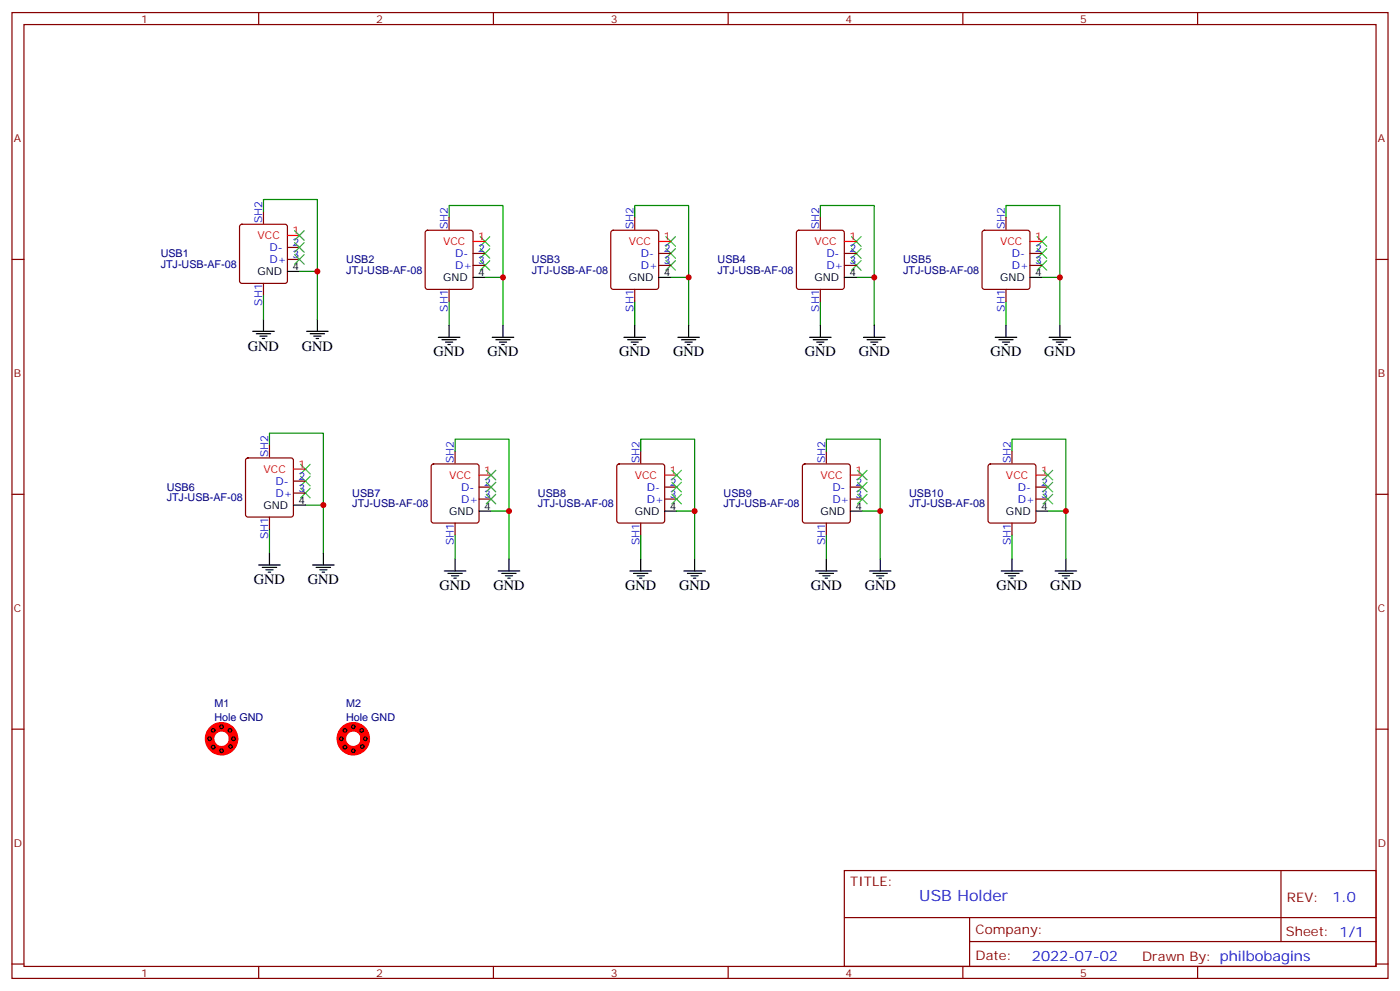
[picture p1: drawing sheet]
<svg xmlns="http://www.w3.org/2000/svg" width="412mm" height="292mm" viewBox="0 0 412 292" stroke-linecap="round" stroke-linejoin="round" font-family="sans-serif">
<g fill="none" stroke="#870000" stroke-width=".35">
<path d="M3.5 3.7h405.4v284.3h-405.4zM7.1 7.2h398.2v277.3h-398.2zM76.2 3.7v3.5M145.3 3.7v3.5M214.5 3.7v3.5M283.6 3.7v3.5M352.8 3.7v3.5M3.5 76.4h3.6M70.8 66.2l.5-.2h12.7l.5 .2 .2 .5v16l-.3 .5-.4 .2h-12.7l-.5-.2-.2-.5v-16zM77.6 62.3v3.5M84.7 76.4h3.5M84.7 72.8h3.5"/>
<path d="M405.3 76.4h3.6M77.6 83.4v3.6M3.5 145.5h3.6M405.3 145.5h3.6M3.5 214.7h3.6M405.3 214.7h3.6M248.7 256.3h156.6v28.2h-156.6zM377.3 256.3v20.9M248.7 270.1h156.5M285.6 277.2h119.6M285.6 270.1v14.2M3.5 283.8h3.6"/>
<path d="M76.2 284.5v3.5M145.3 284.5v3.5M214.5 284.5v3.5M283.6 284.5v3.5M352.8 284.5v3.5M405.3 283.8h3.6"/>
</g>
<path d="M84.7 69.3h3.5" fill="none" stroke="#f00" stroke-width=".35"/>
<path d="M84.7 79.9h3.5" fill="none" stroke="#000" stroke-width=".35"/>
<circle cx="65.3" cy="217.5" r="3.5" fill="#fff" stroke="#f00" stroke-width="2.8"/>
<g fill="none" stroke="#000" stroke-width=".35">
<path d="M74.4 97.5h6.4M75.5 98.2h4.2M76.6 99h2.1M77.3 99.7h.7M77.6 94v3.5M90.3 97.5h6.4M91.4 98.2h4.2M92.4 99h2.1M93.1 99.7h.7M93.5 94v3.5M129.1 99.3h6.4M132.3 95.8v3.5"/>
<path d="M139.3 81.7h3.6M145 99.3h6.3M148.2 95.8v3.5M183.8 99.3h6.3M187 95.8v3.5M194 81.7h3.6M199.7 99.3h6.3M202.8 95.8v3.5M238.5 99.3h6.3M241.7 95.8v3.5M248.7 81.7h3.5M254.4 99.3h6.3"/>
<path d="M257.5 95.8v3.5M293.2 99.3h6.3M296.3 95.8v3.5M303.4 81.7h3.5M309 99.3h6.4M312.2 95.8v3.5M130.2 100h4.2M131.2 100.7h2.1M131.9 101.4h.7M146 100h4.3M147.1 100.7h2.1M147.8 101.4h.7"/>
<path d="M184.9 100h4.2M185.9 100.7h2.1M186.6 101.4h.7M200.7 100h4.3M201.8 100.7h2.1M202.5 101.4h.7M239.5 100h4.3M240.6 100.7h2.1M241.3 101.4h.7M255.4 100h4.2M256.5 100.7h2.1M257.2 101.4h.7"/>
<path d="M294.2 100h4.2M295.3 100.7h2.1M296 101.4h.7M310.1 100h4.2M311.1 100.7h2.2M311.9 101.4h.7M86.4 148.7h3.6M141.1 150.5h3.5M195.8 150.5h3.5M250.5 150.5h3.5M305.2 150.5h3.5M76.2 166.3h6.3"/>
<path d="M77.3 167h4.2M78.3 167.7h2.1M79 168.5h.7M79.4 162.8v3.5M92.1 166.3h6.3M93.1 167h4.3M94.2 167.7h2.1M94.9 168.5h.7M95.2 162.8v3.5M130.9 168.1h6.3M131.9 168.8h4.3M133 169.5h2.1"/>
<path d="M133.7 170.2h.7M134.1 164.6v3.5M146.8 168.1h6.3M147.8 168.8h4.2M148.9 169.5h2.1M149.6 170.2h.7M149.9 164.6v3.5M185.6 168.1h6.3M186.6 168.8h4.3M187.7 169.5h2.1M188.4 170.2h.7M188.7 164.6v3.5"/>
<path d="M201.4 168.1h6.4M202.5 168.8h4.2M203.6 169.5h2.1M204.3 170.2h.7M204.6 164.6v3.5M240.2 168.1h6.4M241.3 168.8h4.2M242.4 169.5h2.1M243.1 170.2h.7M243.4 164.6v3.5M256.1 168.1h6.4M257.2 168.8h4.2"/>
<path d="M258.2 169.5h2.1M258.9 170.2h.7M259.3 164.6v3.5M294.9 168.1h6.4M296 168.8h4.2M297 169.5h2.2M297.7 170.2h.7M298.1 164.6v3.5M310.8 168.1h6.3M311.9 168.8h4.2M312.9 169.5h2.1M313.6 170.2h.7"/>
<path d="M314 164.6v3.5"/>
<circle cx="61.7" cy="217.5" r=".53"/>
<circle cx="62.8" cy="220" r=".53"/>
<circle cx="62.8" cy="215" r=".53"/>
<circle cx="65.3" cy="214" r=".53"/>
<circle cx="67.7" cy="215" r=".53"/>
<circle cx="67.9" cy="219.8" r=".53"/>
<circle cx="68.8" cy="217.5" r=".53"/>
<circle cx="65.3" cy="221" r=".53"/>
</g>
<g fill="none" stroke="#008700" stroke-width=".35">
<path d="M77.6 62.3v-3.6h15.9v35.3M88.2 79.9h5.3M132.3 64v-3.5h15.9v35.3M187 64v-3.5h15.8v35.3M241.7 64v-3.5h15.8v35.3M296.3 64v-3.5h15.9v35.3M77.6 87v7M132.3 88.7v7.1M142.9 81.7h5.3M187 88.7v7.1M197.6 81.7h5.2M241.7 88.7v7.1"/>
<path d="M252.2 81.7h5.3M296.3 88.7v7.1M306.9 81.7h5.3M79.4 131.1v-3.6h15.8v35.3M134.1 132.8v-3.5h15.8v35.3M188.7 132.8v-3.5h15.9v35.3M243.4 132.8v-3.5h15.9v35.3M298.1 132.8v-3.5h15.9v35.3M79.4 155.8v7M90 148.7h5.2M134.1 157.5v7.1M144.6 150.5h5.3"/>
<path d="M188.7 157.5v7.1M199.3 150.5h5.3M243.4 157.5v7.1M254 150.5h5.3M298.1 157.5v7.1M308.7 150.5h5.3"/>
</g>
<g fill="none" stroke="#3c3" stroke-width=".35">
<path d="M86.8 75l2.8 2.8M86.8 71.4l2.8 2.9M86.8 67.9l2.8 2.8M89.6 75l-2.8 2.8M89.6 71.4l-2.8 2.9M89.6 67.9l-2.8 2.8M141.5 69.7l2.8 2.8M141.5 73.2l2.8 2.8M141.5 76.7l2.8 2.9M144.3 69.7l-2.8 2.8M144.3 73.2l-2.8 2.8M144.3 76.7l-2.8 2.9"/>
<path d="M196.1 69.7l2.9 2.8M196.1 73.2l2.9 2.8M196.1 76.7l2.9 2.9M199 69.7l-2.9 2.8M199 73.2l-2.9 2.8M199 76.7l-2.9 2.9M250.8 69.7l2.8 2.8M250.8 73.2l2.8 2.8M250.8 76.7l2.8 2.9M253.6 69.7l-2.8 2.8M253.6 73.2l-2.8 2.8M253.6 76.7l-2.8 2.9"/>
<path d="M305.5 69.7l2.8 2.8M305.5 73.2l2.8 2.8M305.5 76.7l2.8 2.9M308.3 69.7l-2.8 2.8M308.3 73.2l-2.8 2.8M308.3 76.7l-2.8 2.9M88.5 136.7l2.9 2.8M91.4 136.7l-2.9 2.8M143.2 138.5l2.8 2.8M146 138.5l-2.8 2.8M197.9 138.5l2.8 2.8M200.7 138.5l-2.8 2.8"/>
<path d="M252.6 138.5l2.8 2.8M255.4 138.5l-2.8 2.8M307.3 138.5l2.8 2.8M310.1 138.5l-2.8 2.8M88.5 140.2l2.9 2.9M88.5 143.8l2.9 2.8M91.4 140.2l-2.9 2.9M91.4 143.8l-2.9 2.8M143.2 145.5l2.8 2.8M143.2 142l2.8 2.8M146 145.5l-2.8 2.8M146 142l-2.8 2.8"/>
<path d="M197.9 145.5l2.8 2.8M197.9 142l2.8 2.8M200.7 145.5l-2.8 2.8M200.7 142l-2.8 2.8M252.6 145.5l2.8 2.8M252.6 142l2.8 2.8M255.4 145.5l-2.8 2.8M255.4 142l-2.8 2.8M307.3 145.5l2.8 2.8M307.3 142l2.8 2.8M310.1 145.5l-2.8 2.8M310.1 142l-2.8 2.8"/>
</g>
<g fill="none" stroke="#870000" stroke-width=".35">
<path d="M125.5 68l.4-.2h12.7l.5 .2 .2 .5v16l-.2 .5-.5 .2h-12.7l-.5-.2-.2-.5v-16zM132.3 64v3.6M139.3 74.6h3.6M139.3 78.1h3.6M180.2 68l.4-.2h12.7l.5 .2 .2 .5v16l-.2 .5-.5 .2h-12.7l-.5-.2-.2-.5v-16zM187 64v3.6M194 74.6h3.6M194 78.1h3.6M234.8 68l.5-.2h12.7l.5 .2 .2 .5v16l-.2 .5-.5 .2h-12.7l-.5-.2-.2-.5v-16zM241.7 64v3.6M248.7 74.6h3.5M248.7 78.1h3.5"/>
<path d="M289.5 68l.5-.2h12.7l.5 .2 .2 .5v16l-.2 .5-.5 .2h-12.7l-.5-.2-.2-.5v-16zM296.3 64v3.6M303.4 74.6h3.5M303.4 78.1h3.5M132.3 85.2v3.5M187 85.2v3.5M241.7 85.2v3.5M296.3 85.2v3.5M72.6 135l.4-.2h12.7l.5 .2 .2 .5v16l-.2 .5-.5 .2h-12.7l-.5-.2-.2-.5v-16zM79.4 131.1v3.5M127.2 136.8l.5-.2h12.7l.5 .2 .2 .5v16l-.2 .5-.5 .2h-12.7l-.5-.2-.2-.5v-16zM134.1 132.8v3.5"/>
<path d="M181.9 136.8l.5-.2h12.7l.5 .2 .2 .5v16l-.2 .5-.5 .2h-12.7l-.5-.2-.2-.5v-16zM188.7 132.8v3.5M236.6 136.8l.5-.2h12.7l.5 .2 .2 .5v16l-.3 .5-.4 .2h-12.7l-.5-.2-.2-.5v-16zM243.4 132.8v3.5M291.3 136.8l.4-.2h12.7l.5 .2 .3 .5v16l-.3 .5-.5 .2h-12.7l-.4-.2-.3-.5v-16zM298.1 132.8v3.5M79.4 152.2v3.6M86.4 141.6h3.6M86.4 145.2h3.6M134.1 154v3.5M141.1 143.4h3.5M141.1 146.9h3.5"/>
<path d="M188.7 154v3.5M195.8 143.4h3.5M195.8 146.9h3.5M243.4 154v3.5M250.5 143.4h3.5M250.5 146.9h3.5M298.1 154v3.5M305.2 143.4h3.5M305.2 146.9h3.5"/>
</g>
<path d="M139.3 71.1h3.6M194 71.1h3.6M248.7 71.1h3.5M303.4 71.1h3.5M86.4 138.1h3.6M141.1 139.9h3.5M195.8 139.9h3.5M250.5 139.9h3.5M305.2 139.9h3.5" fill="none" stroke="#f00" stroke-width=".35"/>
<circle cx="104.1" cy="217.5" r="3.5" fill="#fff" stroke="#f00" stroke-width="2.8"/>
<g fill="none" stroke="#000" stroke-width=".35">
<circle cx="100.5" cy="217.5" r=".53"/>
<circle cx="101.6" cy="215" r=".53"/>
<circle cx="101.6" cy="220" r=".53"/>
<circle cx="104.1" cy="214" r=".53"/>
<circle cx="106.5" cy="215" r=".53"/>
<circle cx="106.7" cy="219.8" r=".53"/>
<circle cx="107.6" cy="217.5" r=".53"/>
<circle cx="104.1" cy="221" r=".53"/>
</g>
<g fill="#c00">
<circle cx="93.5" cy="79.9" r=".88"/>
<circle cx="148.2" cy="81.7" r=".88"/>
<circle cx="202.8" cy="81.7" r=".88"/>
<circle cx="257.5" cy="81.7" r=".88"/>
<circle cx="312.2" cy="81.7" r=".88"/>
<circle cx="314" cy="150.5" r=".88"/>
<circle cx="259.3" cy="150.5" r=".88"/>
<circle cx="204.6" cy="150.5" r=".88"/>
<circle cx="149.9" cy="150.5" r=".88"/>
<circle cx="95.3" cy="148.7" r=".88"/>
</g>
<text font-size="4.6" fill="#00f" x="270.8" y="265.3">USB Holder</text>
<g font-size="4.2">
<text x="73" y="103.2">GND</text>
<text x="88.9" y="103.2">GND</text>
<text x="127.7" y="105">GND</text>
<text x="143.6" y="105">GND</text>
<text x="182.4" y="105">GND</text>
<text x="198.3" y="105">GND</text>
<text x="237.1" y="105">GND</text>
<text x="252.9" y="105">GND</text>
<text x="291.7" y="105">GND</text>
<text x="307.6" y="105">GND</text>
<text x="74.8" y="172">GND</text>
<text x="90.7" y="172">GND</text>
<text x="129.5" y="173.7">GND</text>
<text x="145.3" y="173.7">GND</text>
<text x="184.1" y="173.7">GND</text>
<text x="200" y="173.7">GND</text>
<text x="238.8" y="173.7">GND</text>
<text x="254.7" y="173.7">GND</text>
<text x="293.5" y="173.7">GND</text>
<text x="309.4" y="173.7">GND</text>
</g>
<g font-size="4.2" fill="#00f">
<text x="392.5" y="265.6">1.0</text>
<text x="304" y="282.9">2022-07-02</text>
</g>
<g font-size="3.9" fill="#800">
<text x="250.5" y="260.9">TITLE:</text>
<text x="379.1" y="265.6">REV:</text>
<text x="287.4" y="275.1">Company:</text>
<text x="378.7" y="275.7">Sheet: 1/1</text>
<text x="287.4" y="282.8">Date:</text>
<text x="336.4" y="282.8">Draw</text>
<text x="346.6" y="282.8">n By: philbobagins</text>
</g>
<g font-size="3.2" fill="#800">
<text x="41.6" y="6.7">1</text>
<text x="110.8" y="6.7">2</text>
<text x="179.9" y="6.7">3</text>
<text x="249.1" y="6.7">4</text>
<text x="318.2" y="6.7">5</text>
<text x="4.1" y="41.8">A</text>
<text x="405.9" y="41.8">A</text>
<text x="4.1" y="110.9">B</text>
<text x="405.9" y="110.9">B</text>
<text x="4.1" y="180.1">C</text>
<text x="405.9" y="180.1">C</text>
<text x="4.1" y="249.2">D</text>
<text x="405.9" y="249.2">D</text>
<text x="41.6" y="287.5">1</text>
<text x="110.8" y="287.5">2</text>
<text x="179.9" y="287.5">3</text>
<text x="249.1" y="287.5">4</text>
<text x="318.2" y="287.5">5</text>
</g>
<g font-size="3.2" fill="#00f">
<text x="77.3" y="65.8" transform="rotate(-90 77.3 65.8)">SH2</text>
<text x="131.9" y="67.6" transform="rotate(-90 131.9 67.6)">SH2</text>
<text x="186.6" y="67.6" transform="rotate(-90 186.6 67.6)">SH2</text>
<text x="241.3" y="67.6" transform="rotate(-90 241.3 67.6)">SH2</text>
<text x="296" y="67.6" transform="rotate(-90 296 67.6)">SH2</text>
<text x="79.4" y="73.9">D-</text>
<text x="79.4" y="77.4">D+</text>
<text x="86.2" y="72.5">2</text>
<text x="86.2" y="76">3</text>
<text x="134.1" y="75.7">D-</text>
<text x="140.9" y="74.3">2</text>
<text x="140.9" y="77.8">3</text>
<text x="188.7" y="75.7">D-</text>
<text x="195.5" y="74.3">2</text>
<text x="195.5" y="77.8">3</text>
<text x="243.4" y="75.7">D-</text>
<text x="250.2" y="74.3">2</text>
<text x="250.2" y="77.8">3</text>
<text x="298.1" y="75.7">D-</text>
<text x="304.9" y="74.3">2</text>
<text x="304.9" y="77.8">3</text>
<text x="134.1" y="79.2">D+</text>
<text x="188.7" y="79.2">D+</text>
<text x="243.4" y="79.2">D+</text>
<text x="298.1" y="79.2">D+</text>
<text x="77.3" y="90" transform="rotate(-90 77.3 90)">SH1</text>
<text x="131.9" y="91.8" transform="rotate(-90 131.9 91.8)">SH1</text>
<text x="186.6" y="91.8" transform="rotate(-90 186.6 91.8)">SH1</text>
<text x="241.3" y="91.8" transform="rotate(-90 241.3 91.8)">SH1</text>
<text x="296" y="91.8" transform="rotate(-90 296 91.8)">SH1</text>
<text x="79" y="134.6" transform="rotate(-90 79 134.6)">SH2</text>
<text x="133.7" y="136.3" transform="rotate(-90 133.7 136.3)">SH2</text>
<text x="188.4" y="136.3" transform="rotate(-90 188.4 136.3)">SH2</text>
<text x="243.1" y="136.3" transform="rotate(-90 243.1 136.3)">SH2</text>
<text x="297.7" y="136.3" transform="rotate(-90 297.7 136.3)">SH2</text>
<text x="81.1" y="142.7">D-</text>
<text x="87.9" y="141.3">2</text>
<text x="142.6" y="143.1">2</text>
<text x="197.3" y="143.1">2</text>
<text x="252" y="143.1">2</text>
<text x="306.7" y="143.1">2</text>
<text x="81.1" y="146.2">D+</text>
<text x="87.9" y="144.8">3</text>
<text x="135.8" y="144.5">D-</text>
<text x="135.8" y="148">D+</text>
<text x="142.6" y="146.6">3</text>
<text x="190.5" y="144.5">D-</text>
<text x="190.5" y="148">D+</text>
<text x="197.3" y="146.6">3</text>
<text x="245.2" y="144.5">D-</text>
<text x="245.2" y="148">D+</text>
<text x="252" y="146.6">3</text>
<text x="299.9" y="144.5">D-</text>
<text x="299.9" y="148">D+</text>
<text x="306.7" y="146.6">3</text>
<text x="79" y="158.8" transform="rotate(-90 79 158.8)">SH1</text>
<text x="133.7" y="160.6" transform="rotate(-90 133.7 160.6)">SH1</text>
<text x="188.4" y="160.6" transform="rotate(-90 188.4 160.6)">SH1</text>
<text x="243.1" y="160.6" transform="rotate(-90 243.1 160.6)">SH1</text>
<text x="297.7" y="160.6" transform="rotate(-90 297.7 160.6)">SH1</text>
</g>
<g font-size="3.2" fill="#f00">
<text x="75.8" y="70.4">VCC</text>
<text x="86.2" y="69">1</text>
<text x="140.9" y="70.7">1</text>
<text x="195.5" y="70.7">1</text>
<text x="250.2" y="70.7">1</text>
<text x="304.9" y="70.7">1</text>
<text x="130.5" y="72.1">VCC</text>
<text x="185.2" y="72.1">VCC</text>
<text x="239.9" y="72.1">VCC</text>
<text x="294.6" y="72.1">VCC</text>
<text x="87.9" y="137.8">1</text>
<text x="77.6" y="139.2">VCC</text>
<text x="132.3" y="140.9">VCC</text>
<text x="142.6" y="139.5">1</text>
<text x="187" y="140.9">VCC</text>
<text x="197.3" y="139.5">1</text>
<text x="241.7" y="140.9">VCC</text>
<text x="252" y="139.5">1</text>
<text x="296.3" y="140.9">VCC</text>
<text x="306.7" y="139.5">1</text>
</g>
<g font-size="3.2" fill="#000080">
<text x="47.3" y="75.7">USB1</text>
<text x="102" y="77.4">USB2</text>
<text x="156.7" y="77.4">USB3</text>
<text x="211.4" y="77.4">USB4</text>
<text x="266.1" y="77.4">USB5</text>
<text x="47.3" y="78.8">JTJ-USB-AF-08</text>
<text x="102" y="80.6">JTJ-USB-AF-08</text>
<text x="156.7" y="80.6">JTJ-USB-AF-08</text>
<text x="211.4" y="80.6">JTJ-USB-AF-08</text>
<text x="266.1" y="80.6">JTJ-USB-AF-08</text>
<text x="49.1" y="147.6">JTJ-USB-AF-08</text>
<text x="49.1" y="144.5">USB6</text>
<text x="103.8" y="149.4">JTJ-USB-AF-08</text>
<text x="103.8" y="146.2">USB7</text>
<text x="158.5" y="149.4">JTJ-USB-AF-08</text>
<text x="158.5" y="146.2">USB8</text>
<text x="213.1" y="149.4">JTJ-USB-AF-08</text>
<text x="213.1" y="146.2">USB9</text>
<text x="267.8" y="149.4">JTJ-USB-AF-08</text>
<text x="267.8" y="146.2">USB10</text>
<text x="63.2" y="208.1">M1</text>
<text x="102" y="208.1">M2</text>
<text x="63.1" y="212.4">Hole GND</text>
<text x="101.9" y="212.4">Hole GND</text>
</g>
<g font-size="3.2">
<text x="75.8" y="81">GND</text>
<text x="86.2" y="79.6">4</text>
<text x="130.5" y="82.7">GND</text>
<text x="140.9" y="81.3">4</text>
<text x="185.2" y="82.7">GND</text>
<text x="195.5" y="81.3">4</text>
<text x="239.9" y="82.7">GND</text>
<text x="250.2" y="81.3">4</text>
<text x="294.6" y="82.7">GND</text>
<text x="304.9" y="81.3">4</text>
<text x="77.6" y="149.8">GND</text>
<text x="87.9" y="148.3">4</text>
<text x="132.3" y="151.5">GND</text>
<text x="142.6" y="150.1">4</text>
<text x="187" y="151.5">GND</text>
<text x="197.3" y="150.1">4</text>
<text x="241.7" y="151.5">GND</text>
<text x="252" y="150.1">4</text>
<text x="296.3" y="151.5">GND</text>
<text x="306.7" y="150.1">4</text>
</g>
</svg>
